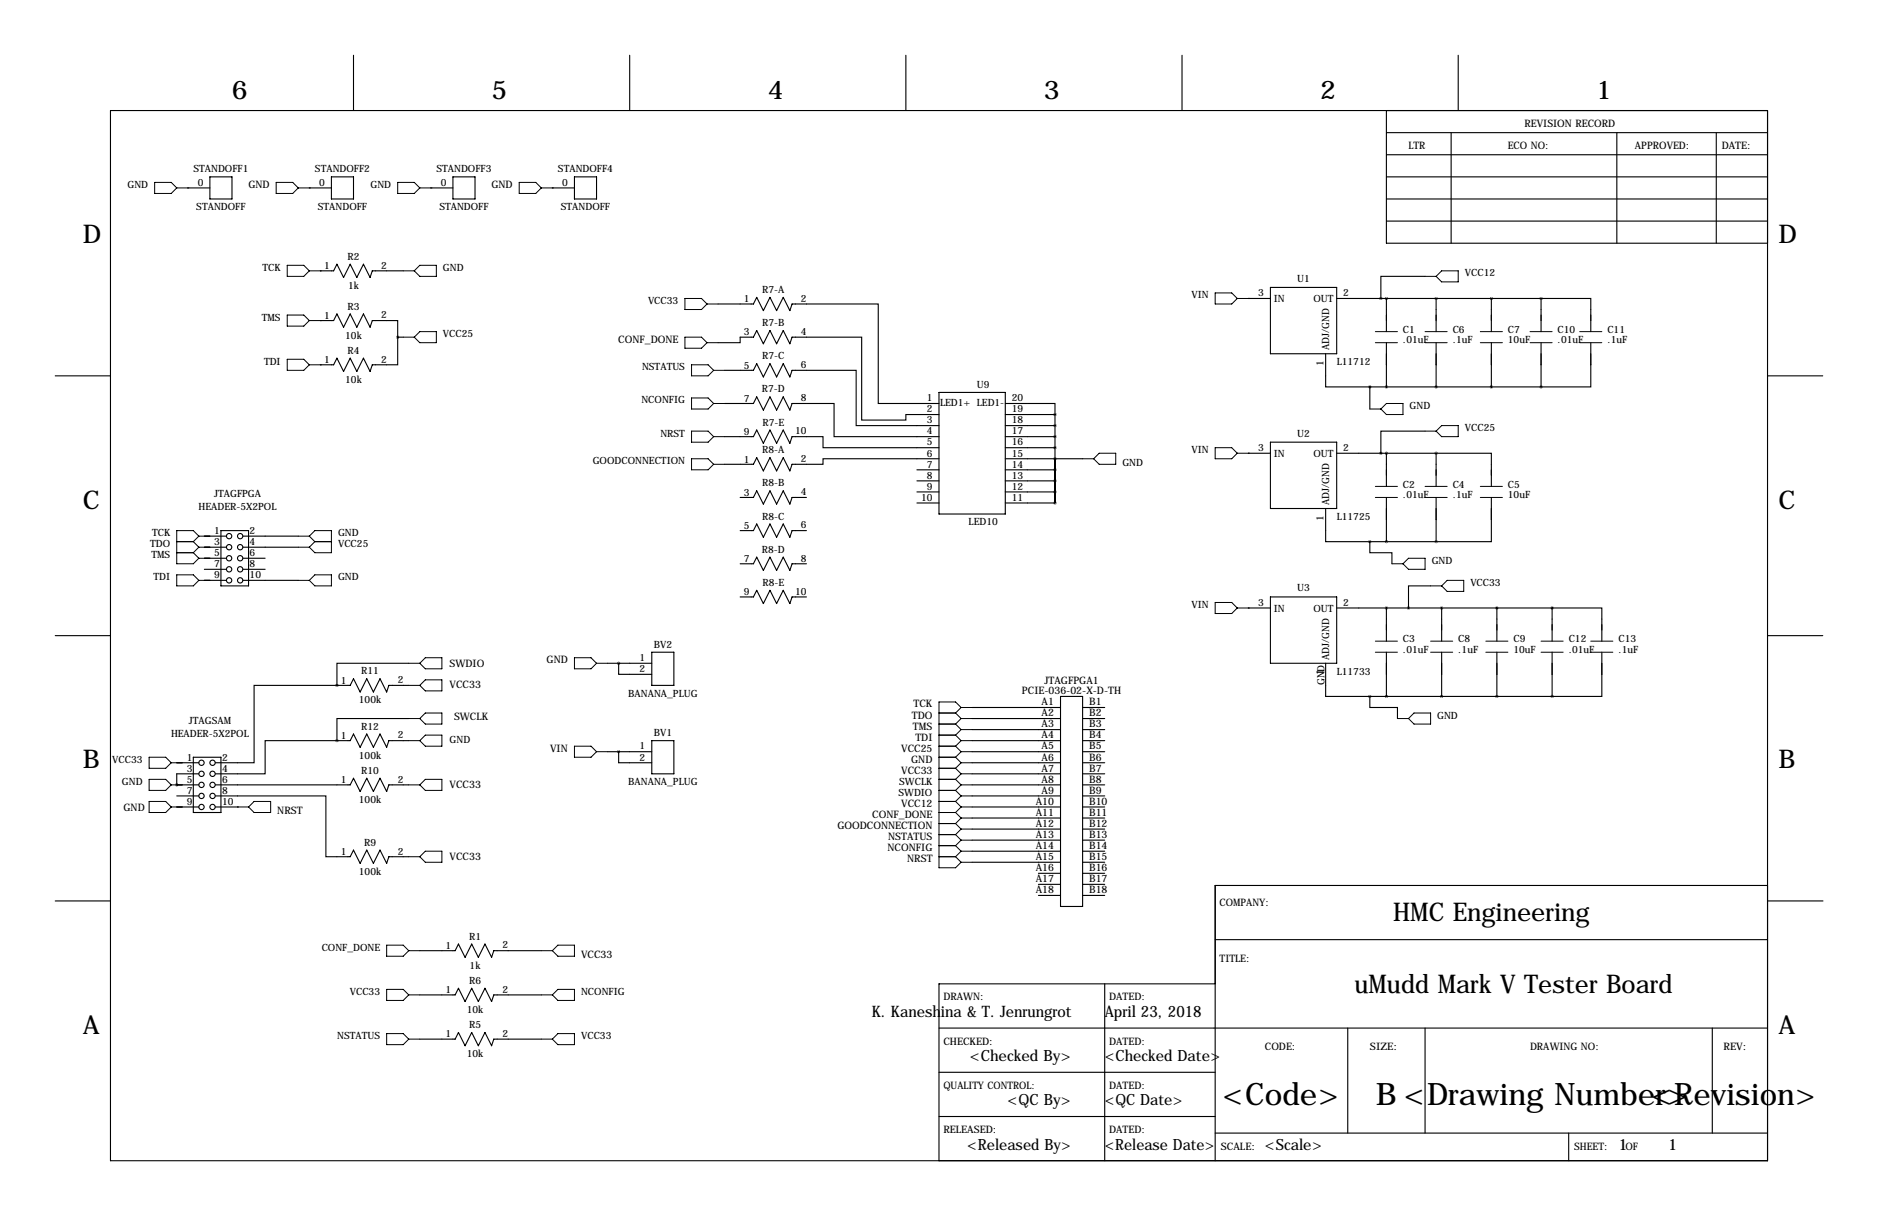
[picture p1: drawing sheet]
<svg xmlns="http://www.w3.org/2000/svg" width="432mm" height="279mm" viewBox="0 0 432 279" stroke-linecap="round" stroke-linejoin="round" font-family="sans-serif">
<g fill="none" stroke="#000" stroke-width=".25">
<path d="M81.3 12.7v12.7M144.8 12.7v12.7M208.3 12.7v12.7M271.8 12.7v12.7M335.3 12.7v12.7M25.4 25.4h381v241.3h-381zM318.8 30.5h87.6M318.8 35.6h87.6M318.8 25.4v30.5h87.6M333.7 30.5v25.4M371.8 30.5v25.4M394.6 30.5v25.4"/>
<path d="M43.2 43.2h.1M43.2 43.2h5.1M48.3 40.6h5v5.1h-5zM71.1 43.2h.1M71.1 43.2h5.1M76.2 40.6h5.1v5.1h-5.1zM99.1 43.2h.1M99.1 43.2h5M104.1 40.6h5.1v5.1h-5.1zM127 43.2h.1M127 43.2h5.1M132.1 40.6h5.1v5.1h-5.1z"/>
<path d="M318.8 45.7h87.6M318.8 50.8h87.6M318.8 40.6h87.6M73.7 62.2h.1M73.7 73.7h.1M73.7 73.7h3l.8-1.6 1.5 3.1 1.5-3.1 1.5 3.1 1.6-3.1 1.5 3.1 .5-1.5h5.8v3.8M73.7 62.2h3l.8-1.5 1.5 3.1 1.5-3.1 1.5 3.1 1.6-3.1 1.5 3.1 .5-1.6h7.1M91.4 77.5v6.3h-5.8l-.5 1.5-1.5-3-1.6 3-1.5-3-1.5 3-1.5-3-.8 1.5h-3M91.4 77.5h1.3M165.1 69.8h8.1l.8-1.5 1.5 3.1 1.5-3.1 1.6 3.1 1.5-3.1 1.5 3.1 .5-1.6h19.8v22.9h14M165.1 78.7h5.1v-1.2h3l.8-1.6 1.5 3.1 1.5-3.1 1.6 3.1 1.5-3.1 1.5 3.1 .5-1.5h16v19h10.2v-1.3h7.6M287 68.6h.1"/>
<path d="M287 68.6h5.1M292.1 66h15.2v15.3h-15.2zM307.3 68.6h47M318.8 68.6v7.6M318.8 78.7v10.2M327.7 63.5h-10.2v5.1M330.2 68.6v7.6M330.2 78.7v10.2M342.9 68.6v7.6M342.9 78.7v10.2M354.3 68.6h11.5v7.6M354.3 68.6v7.6"/>
<path d="M354.3 78.7v10.2M365.8 78.7v10.2h-11.5M12.7 86.4h12.7M73.7 83.8h.1M166.6 92.7h6.6l.8-1.5 1.5 3 1.5-3 1.6 3 1.5-3 1.5 3 .5-1.5h9.7v7.6h24.1M166.6 85.1h6.6l.8-1.5 1.5 3 1.5-3 1.6 3 1.5-3 1.5 3 .5-1.5h14.7v12.7h19.1M215.9 90.2h15.2v27.9h-15.2zM231.1 92.7h11.5v2.5M231.1 95.2h11.5M231.1 97.8h11.5M242.6 95.2v20.4M304.8 81.3v7.6h10.2"/>
<path d="M315 88.9v5.1M315 88.9h39.3M327.7 99.1h-10.2v5M406.4 86.4h12.7M166.6 100.3h6.6l.8-1.5 1.5 3.1 1.5-3.1 1.6 3.1 1.5-3.1 1.5 3.1 .5-1.6h7.1v2.6h26.7M170.2 114.3h3l.8-1.5 1.5 3 1.5-3 1.6 3 1.5-3 1.5 3 .5-1.5h3.3M210.8 107.9h5.1M210.8 110.5h5.1M210.8 113h5.1M210.8 115.6h5.1M215.9 105.4h-26.7v1.3h-7.1l-.5 1.5-1.5-3-1.5 3-1.6-3-1.5 3-1.5-3-.8 1.5h-6.6M231.1 100.3h11.5"/>
<path d="M231.1 102.9h11.5M231.1 105.4h11.5M231.1 107.9h11.5M231.1 110.5h11.5M231.1 113h11.5M231.1 115.6h11.5M248.9 105.4h-6.3v10.2M287 104.1h.1M287 104.1h5.1M292.1 101.6h15.2v15.2h-15.2zM304.8 116.8v7.7h10.2M307.3 104.1h22.9"/>
<path d="M318.8 104.1v7.7M318.8 114.3v10.2M330.2 104.1h12.7v7.7M330.2 104.1v7.7M330.2 114.3v10.2M342.9 114.3v10.2h-12.7M47 123.2h5.1M47 125.7h5.1M47 128.3h5.1M47 130.8h5.1M47 133.3h5.1M50.8 121.9h6.3v12.7h-6.3z"/>
<path d="M55.9 123.2h12.7M55.9 125.7h12.7M55.9 128.3h5.1M55.9 130.8h5.1M55.9 133.3h12.7M170.2 121.9h3l.8-1.5 1.5 3 1.5-3 1.6 3 1.5-3 1.5 3 .5-1.5h3.3M170.2 129.5h3l.8-1.5 1.5 3.1 1.5-3.1 1.6 3.1 1.5-3.1 1.5 3.1 .5-1.6h3.3M170.2 137.2h3l.8-1.6 1.5 3.1 1.5-3.1 1.6 3.1 1.5-3.1 1.5 3.1 .5-1.5h3.3M287 139.7h.1M287 139.7h5.1M292.1 137.2h15.2v15.2h-15.2zM307.3 139.7h49.6"/>
<path d="M315 124.5v2.5h5v2.5M315 124.5h15.2M318.8 139.7v7.6M328.9 134.6h-5.1v5.1M331.5 139.7v7.6M344.2 139.7v7.6M356.9 139.7h11.4v7.6M356.9 139.7v7.6M12.7 146h12.7M77.5 157.5h-19.1v17.8h-8.9M77.5 157.5h.1M77.5 157.5h3l.8-1.5 1.5 3 1.5-3 1.6 3 1.5-3 1.5 3 .5-1.5h4.6"/>
<path d="M94 152.4h-16.5v5.1M139.7 152.4h10.2M142.2 152.4v2.5h7.7M149.9 149.9h5v7.6h-5zM304.8 152.4v7.6h10.2M318.8 149.9v10.1M331.5 149.9v10.1M344.2 149.9v10.1M356.9 149.9v10.1M368.3 149.9v10.1h-11.4M406.4 146h12.7M40.6 175.3h5.1"/>
<path d="M44.4 174h6.4v12.7h-6.4zM45.7 177.8h-5.1v2.5M77.5 170.2h.1M77.5 170.2h-16.5v7.6h-11.5M77.5 170.2h3l.8-1.5 1.5 3 1.5-3 1.6 3 1.5-3 1.5 3 .5-1.5h4.6M94 165.1h-16.5v5.1M139.7 172.7h10.2M142.2 172.7v2.6h7.7M149.9 170.2h5v7.6h-5zM223.5 177.8h20.3M223.5 170.2h20.3M223.5 172.7h20.3"/>
<path d="M223.5 175.3h20.3M223.5 162.6h20.3M223.5 165.1h20.3M223.5 167.6h20.3M243.8 160h5.1v48.3h-5.1zM248.9 177.8h5.1M248.9 170.2h5.1M248.9 172.7h5.1M248.9 175.3h5.1M248.9 162.6h5.1M248.9 165.1h5.1M248.9 167.6h5.1"/>
<path d="M315 160v2.6h6.3v2.5M315 160h41.9M40.6 180.3h.1M40.6 180.3h5.1M40.6 182.9h5.1M40.6 185.4h5.1M49.5 182.9h25.4v13.9h5.6l.8-1.5 1.5 3.1 1.5-3.1 1.6 3.1 1.5-3.1 1.5 3.1 .5-1.6h4.6M49.5 180.3h31l.8-1.5 1.5 3.1 1.5-3.1 1.6 3.1 1.5-3.1 1.5 3.1 .5-1.6h4.6M49.5 185.4h5.1M54.6 185.4h.1M223.5 180.3h20.3M223.5 182.9h20.3"/>
<path d="M223.5 185.4h20.3M223.5 188h20.3M223.5 190.5h20.3M223.5 193h20.3M223.5 195.6h20.3M223.5 198.1h20.3M248.9 180.3h5.1M248.9 182.9h5.1M248.9 185.4h5.1M248.9 188h5.1M248.9 190.5h5.1M248.9 193h5.1"/>
<path d="M248.9 195.6h5.1M248.9 198.1h5.1M12.7 207h12.7M96.5 218.4h8.1l.8-1.5 1.5 3.1 1.6-3.1 1.5 3.1 1.5-3.1 1.5 3.1 .5-1.6h11M238.8 200.7h5M238.8 203.2h5M238.8 205.7h5M248.9 200.7h5.1M248.9 203.2h5.1M248.9 205.7h5.1M279.4 215.9h127M406.4 203.5h-127v63.2"/>
<path d="M406.5 207h12.7M96.5 238.8h8.1l.8-1.6 1.5 3.1 1.6-3.1 1.5 3.1 1.5-3.1 1.5 3.1 .5-1.5h11M96.5 228.6h8.1l.8-1.5 1.5 3 1.6-3 1.5 3 1.5-3 1.5 3 .5-1.5h11M215.9 236.2h190.5M254 226.1v40.6M279.4 226.1h-63.5v40.6M309.9 236.2v24.1M327.7 236.2v24.1M393.7 236.2v24.1M215.9 246.4h63.5M215.9 256.5h63.5M279.4 260.3h127"/>
<path d="M360.7 260.3v6.4"/>
<circle cx="52.7" cy="123.2" r=".61"/>
<circle cx="52.7" cy="130.8" r=".61"/>
<circle cx="52.7" cy="133.3" r=".61"/>
<circle cx="52.7" cy="125.7" r=".61"/>
<circle cx="52.7" cy="128.3" r=".61"/>
<circle cx="55.2" cy="123.2" r=".61"/>
<circle cx="55.2" cy="130.8" r=".61"/>
<circle cx="55.2" cy="133.3" r=".61"/>
<circle cx="55.2" cy="125.7" r=".61"/>
<circle cx="55.2" cy="128.3" r=".61"/>
<circle cx="46.3" cy="175.3" r=".61"/>
<circle cx="46.3" cy="177.8" r=".61"/>
<circle cx="48.9" cy="175.3" r=".61"/>
<circle cx="48.9" cy="177.8" r=".61"/>
<circle cx="46.3" cy="180.3" r=".61"/>
<circle cx="46.3" cy="182.9" r=".61"/>
<circle cx="46.3" cy="185.4" r=".61"/>
<circle cx="48.9" cy="180.3" r=".61"/>
<circle cx="48.9" cy="182.9" r=".61"/>
<circle cx="48.9" cy="185.4" r=".61"/>
</g>
<g fill="none" stroke="#000" stroke-width=".23">
<path d="M35.6 41.9h3.8l1.2 1.3-1.2 1.2h-3.8zM40.6 43.2h2.6M63.5 41.9h3.8l1.3 1.3-1.3 1.2h-3.8zM68.6 43.2h2.5M91.4 41.9h3.8l1.3 1.3-1.3 1.2h-3.8zM96.5 43.2h2.6M119.4 41.9h3.8l1.3 1.3-1.3 1.2h-3.8zM124.5 43.2h2.5M66 61h3.8l1.3 1.2-1.3 1.3h-3.8zM66 72.4h3.8l1.3 1.3-1.3 1.2h-3.8zM71.1 62.2h2.6M71.1 73.7h2.6"/>
<path d="M92.7 62.2h2.5M92.7 77.5h2.5M95.2 77.5l1.3-1.3h3.8v2.5h-3.8zM96.5 61h3.8v2.5h-3.8l-1.3-1.3zM157.5 68.6h3.8l1.3 1.2-1.3 1.3h-3.8zM157.5 77.5h3.8l1.3 1.2-1.3 1.3h-3.8zM162.6 78.7h2.5M162.6 69.8h2.5M279.4 67.3h3.8l1.3 1.3-1.3 1.2h-3.8zM284.5 68.6h2.5M316.2 76.2h5.1M316.2 78.7h5.1"/>
<path d="M327.7 76.2h5M327.7 78.7h5M327.7 63.5h2.5M331.5 62.2h3.8v2.6h-3.8l-1.3-1.3zM340.4 76.2h5M340.4 78.7h5M351.8 76.2h5.1M351.8 78.7h5.1M363.2 76.2h5.1M363.2 78.7h5.1M66 82.5h3.8l1.3 1.3-1.3 1.3h-3.8zM71.1 83.8h2.6"/>
<path d="M159 83.8h3.8l1.3 1.3-1.3 1.3h-3.8zM159 91.4h3.8l1.3 1.3-1.3 1.3h-3.8zM159 99.1h3.8l1.3 1.2-1.3 1.3h-3.8zM164.1 85.1h2.5M164.1 92.7h2.5M315 94h2.5M318.8 92.7h3.8v2.5h-3.8l-1.3-1.2zM327.7 99.1h2.5M331.5 97.8h3.8v2.5h-3.8l-1.3-1.2zM159 105.4h3.8l1.3 1.3-1.3 1.2h-3.8zM164.1 106.7h2.5M164.1 100.3h2.5"/>
<path d="M248.9 105.4h2.6M251.5 105.4l1.2-1.3h3.8v2.6h-3.8zM279.4 102.9h3.8l1.3 1.2-1.3 1.3h-3.8zM284.5 104.1h2.5M316.2 111.8h5.1M316.2 114.3h5.1M327.7 111.8h5M327.7 114.3h5M340.4 111.8h5M340.4 114.3h5M40.6 124.5h3.8M40.6 132.1h3.8l1.3 1.2-1.3 1.3h-3.8z"/>
<path d="M40.6 127h3.8M44.4 124.5l1.3 1.2M44.4 127l1.3 1.3M45.7 123.2h2.6M45.7 123.2l-1.3 1.3M45.7 123.2l-1.3-1.3h-3.8v7.6h3.8l1.3-1.2M45.7 125.7h2.6M45.7 125.7l-1.3 1.3M45.7 128.3h2.6M45.7 133.3h2.6M68.6 123.2h2.5M68.6 125.7h2.5"/>
<path d="M68.6 133.3h2.5M71.1 123.2l1.3-1.3h3.8v5.1h-3.8l-1.3-1.3M71.1 123.2l1.3 1.3M72.4 124.5h3.8M72.4 132.1h3.8v2.5h-3.8l-1.3-1.3zM72.4 124.5l-1.3 1.2M279.4 138.4h3.8l1.3 1.3-1.3 1.3h-3.8zM284.5 139.7h2.5M320 129.5h2.6M323.8 128.3h3.9v2.5h-3.9l-1.2-1.3zM328.9 134.6h2.6M331.5 134.6l1.2-1.3h3.8v2.6h-3.8z"/>
<path d="M94 152.4h2.5M94 157.5h2.5M96.5 152.4l1.3-1.3h3.8v2.6h-3.8zM96.5 157.5l1.3-1.3h3.8v2.6h-3.8zM132.1 151.1h3.8l1.3 1.3-1.3 1.3h-3.8zM137.2 152.4h2.5M316.2 147.3h5.1M316.2 149.9h5.1M328.9 147.3h5.1M328.9 149.9h5.1M341.6 147.3h5.1M341.6 149.9h5.1"/>
<path d="M354.3 147.3h5.1M354.3 149.9h5.1M365.8 147.3h5M365.8 149.9h5M34.3 174h3.8l1.3 1.3-1.3 1.2h-3.8zM34.3 179.1h3.8l1.3 1.2-1.3 1.3h-3.8zM39.4 175.3h2.5M94 165.1h2.5M94 170.2h2.5M96.5 170.2l1.3-1.3h3.8v2.5h-3.8zM97.8 163.8h3.8v2.6h-3.8l-1.3-1.3zM132.1 171.4h3.8l1.3 1.3-1.3 1.3h-3.8z"/>
<path d="M137.2 172.7h2.5M215.9 166.4h3.8M215.9 163.8h3.8M215.9 168.9h3.8M215.9 171.4h3.8M215.9 174h3.8M215.9 176.5h3.8M215.9 179.1h3.8M219.7 163.8l1.3 1.3M219.7 166.4l1.3 1.2M219.7 168.9l1.3 1.3M219.7 171.4l1.3 1.3"/>
<path d="M219.7 174l1.3 1.3M219.7 176.5l1.3 1.3M219.7 179.1l1.3 1.2M221 165.1h2.5M221 167.6l-1.3 1.3M221 162.6h2.5M221 162.6l-1.3 1.2M221 162.6l-1.3-1.3h-3.8v38.1h3.8l1.3-1.3M221 165.1l-1.3 1.3M221 167.6h2.5M221 170.2h2.5M221 170.2l-1.3 1.2"/>
<path d="M221 172.7h2.5M221 172.7l-1.3 1.3M221 175.3h2.5M221 175.3l-1.3 1.2M221 177.8h2.5M221 177.8l-1.3 1.3M321.3 165.1h2.5M325.1 163.8h3.8v2.6h-3.8l-1.3-1.3zM34.3 184.1h3.8l1.3 1.3-1.3 1.3h-3.8zM39.4 180.3h2.5M39.4 185.4h2.5M54.6 185.4h2.5"/>
<path d="M57.1 185.4l1.3-1.3h3.8v2.6h-3.8zM94 180.3h2.5M94 196.8h2.5M96.5 180.3l1.3-1.2h3.8v2.5h-3.8zM96.5 196.8l1.3-1.2h3.8v2.5h-3.8zM215.9 181.6h3.8M215.9 184.1h3.8M215.9 186.7h3.8M215.9 194.3h3.8M215.9 191.8h3.8M215.9 196.8h3.8M215.9 189.2h3.8"/>
<path d="M219.7 181.6l1.3 1.3M219.7 184.1l1.3 1.3M219.7 191.8l1.3 1.2M219.7 194.3l1.3 1.3M219.7 186.7l1.3 1.3M219.7 189.2l1.3 1.3M219.7 196.8l1.3 1.3M221 190.5l-1.3 1.3M221 180.3h2.5M221 180.3l-1.3 1.3M221 182.9h2.5M221 182.9l-1.3 1.2"/>
<path d="M221 185.4h2.5M221 185.4l-1.3 1.3M221 193h2.5M221 193l-1.3 1.3M221 195.6h2.5M221 195.6l-1.3 1.2M221 188h2.5M221 188l-1.3 1.2M221 190.5h2.5M221 198.1h2.5M88.9 217.2h3.8l1.3 1.2-1.3 1.3h-3.8zM94 218.4h2.5"/>
<path d="M124.5 218.4h2.5M127 218.4l1.3-1.2h3.8v2.5h-3.8zM88.9 227.3h3.8l1.3 1.3-1.3 1.3h-3.8zM88.9 237.5h3.8l1.3 1.3-1.3 1.2h-3.8zM94 228.6h2.5M94 238.8h2.5M124.5 228.6h2.5M124.5 238.8h2.5M127 238.8l1.3-1.3h3.8v2.5h-3.8zM128.3 227.3h3.8v2.6h-3.8l-1.3-1.3z"/>
</g>
<path d="M242.5 95.3a.05 .05 0 0 0 .1 0 .05 .05 0 0 0-.1 0zM242.5 97.8a.05 .05 0 0 0 .1 0 .05 .05 0 0 0-.1 0zM242.5 100.3a.05 .05 0 0 0 .1 0 .05 .05 0 0 0-.1 0zM242.5 102.9a.05 .05 0 0 0 .1 0 .05 .05 0 0 0-.1 0zM242.5 105.4a.05 .05 0 0 0 .1 0 .05 .05 0 0 0-.1 0zM242.5 108a.05 .05 0 0 0 .1 0 .05 .05 0 0 0-.1 0zM242.5 110.5a.05 .05 0 0 0 .1 0 .05 .05 0 0 0-.1 0zM242.5 113a.05 .05 0 0 0 .1 0 .05 .05 0 0 0-.1 0zM242.5 115.6a.05 .05 0 0 0 .1 0 .05 .05 0 0 0-.1 0zM91.4 77.5a.05 .05 0 0 0 .1 0 .05 .05 0 0 0-.1 0zM314.9 88.9a.05 .05 0 0 0 .1 0 .05 .05 0 0 0-.1 0zM314.9 124.5a.05 .05 0 0 0 .1 0 .05 .05 0 0 0-.1 0zM331.4 139.7a.05 .05 0 0 0 .1 0 .05 .05 0 0 0-.1 0zM314.9 160a.05 .05 0 0 0 .1 0 .05 .05 0 0 0-.1 0zM331.4 160a.05 .05 0 0 0 .1 0 .05 .05 0 0 0-.1 0zM323.8 139.7a.05 .05 0 0 0 .1 0 .05 .05 0 0 0-.1 0zM318.7 139.7a.05 .05 0 0 0 .1 0 .05 .05 0 0 0-.1 0zM318.7 160a.05 .05 0 0 0 .1 0 .05 .05 0 0 0-.1 0zM318.7 124.5a.05 .05 0 0 0 .1 0 .05 .05 0 0 0-.1 0zM318.7 104.1a.05 .05 0 0 0 .1 0 .05 .05 0 0 0-.1 0zM318.7 88.9a.05 .05 0 0 0 .1 0 .05 .05 0 0 0-.1 0zM318.7 68.6a.05 .05 0 0 0 .1 0 .05 .05 0 0 0-.1 0zM354.3 68.6a.05 .05 0 0 0 .1 0 .05 .05 0 0 0-.1 0zM354.3 88.9a.05 .05 0 0 0 .1 0 .05 .05 0 0 0-.1 0zM344.1 139.7a.05 .05 0 0 0 .1 0 .05 .05 0 0 0-.1 0zM356.8 139.7a.05 .05 0 0 0 .1 0 .05 .05 0 0 0-.1 0zM356.8 160a.05 .05 0 0 0 .1 0 .05 .05 0 0 0-.1 0zM344.1 160a.05 .05 0 0 0 .1 0 .05 .05 0 0 0-.1 0zM142.2 172.7a.05 .05 0 0 0 .1 0 .05 .05 0 0 0-.1 0zM142.2 152.4a.05 .05 0 0 0 .1 0 .05 .05 0 0 0-.1 0zM40.6 180.3a.05 .05 0 0 0 .1 0 .05 .05 0 0 0-.1 0zM77.4 157.5a.05 .05 0 0 0 .1 0 .05 .05 0 0 0-.1 0zM77.4 170.2a.05 .05 0 0 0 .1 0 .05 .05 0 0 0-.1 0z" fill="#000" stroke="#000" stroke-width=".63"/>
<g font-size="7.1">
<text x="281.1" y="254">&lt;Code&gt;</text>
<text x="316.4" y="254">B&lt;Drawing Number&gt;</text>
<text x="379.7" y="254">&lt;Revision&gt;</text>
</g>
<g font-size="5.9">
<text x="53.3" y="22.9">6</text>
<text x="113" y="22.9">5</text>
<text x="176.5" y="22.9">4</text>
<text x="240" y="22.9">3</text>
<text x="303.5" y="22.9">2</text>
<text x="367" y="22.9">1</text>
<text x="19" y="55.9">D</text>
<text x="408.9" y="55.9">D</text>
<text x="19" y="116.8">C</text>
<text x="408.9" y="116.8">C</text>
<text x="19" y="176.5">B</text>
<text x="408.9" y="176.5">B</text>
<text x="320.3" y="211.6">HMC Engineering</text>
<text x="311.4" y="228.1">uMudd Mark V Tester Board</text>
<text x="19" y="237.5">A</text>
<text x="408.9" y="237.5">A</text>
</g>
<g font-size="3.6">
<text x="200.5" y="233.7">K. Kaneshina &amp; T. Jenrungrot</text>
<text x="254" y="233.7">April 23, 2018</text>
<text x="223" y="243.8">&lt;Checked By&gt;</text>
<text x="254" y="243.8">&lt;Checked Date&gt;</text>
<text x="231.6" y="254">&lt;QC By&gt;</text>
<text x="254" y="254">&lt;QC Date&gt;</text>
<text x="222.4" y="264.1">&lt;Released By&gt;</text>
<text x="254" y="264.1">&lt;Release Date&gt;</text>
<text x="290.8" y="264.1">&lt;Scale&gt;</text>
<text x="372.1" y="264.1">1</text>
<text x="383.5" y="264.1">1</text>
</g>
<g font-size="2.4">
<text x="350.5" y="29.2">REVISION RECORD</text>
<text x="323.8" y="34.3">LTR</text>
<text x="346.7" y="34.3">ECO NO:</text>
<text x="375.9" y="34.3">APPROVED:</text>
<text x="395.9" y="34.3">DATE:</text>
<text x="57.1" y="43.2">GND</text>
<text x="113" y="43.2">GND</text>
<text x="142.1" y="78.7">CONF_DONE</text>
<text x="103.4" y="153.2">SWDIO</text>
<text x="125.7" y="152.4">GND</text>
<text x="103.4" y="158.1">VCC33</text>
<text x="235" y="159.4">PCIE-036-02-X-D-TH</text>
<text x="240.1" y="157.2">JTAGFPGA1</text>
<text x="104.4" y="165.5">SWCLK</text>
<text x="209.7" y="165.1">TDO</text>
<text x="209.9" y="167.6">TMS</text>
<text x="210.1" y="162.6">TCK</text>
<text x="239.5" y="162.1">A1</text>
<text x="239.5" y="164.6">A2</text>
<text x="239.5" y="167.1">A3</text>
<text x="250.4" y="162.1">B1</text>
<text x="250.4" y="164.6">B2</text>
<text x="250.4" y="167.1">B3</text>
<text x="126.5" y="172.7">VIN</text>
<text x="207.2" y="172.7">VCC25</text>
<text x="210.5" y="170.2">TDI</text>
<text x="239.5" y="169.7">A4</text>
<text x="239.5" y="172.2">A5</text>
<text x="250.4" y="169.7">B4</text>
<text x="250.4" y="172.2">B5</text>
<text x="207.2" y="177.8">VCC33</text>
<text x="209.5" y="175.3">GND</text>
<text x="239.5" y="174.8">A6</text>
<text x="239.5" y="177.3">A7</text>
<text x="239.5" y="179.8">A8</text>
<text x="250.4" y="174.8">B6</text>
<text x="250.4" y="177.3">B7</text>
<text x="250.4" y="179.8">B8</text>
<text x="103.4" y="181">VCC33</text>
<text x="207.2" y="185.4">VCC12</text>
<text x="238.2" y="184.9">A10</text>
<text x="239.5" y="182.4">A9</text>
<text x="250.4" y="182.4">B9</text>
<text x="250.4" y="184.9">B10</text>
<text x="28.4" y="186.4">GND</text>
<text x="63.8" y="187.1">NRST</text>
<text x="192.5" y="190.5">GOODCONNECTION</text>
<text x="200.6" y="188">CONF_DONE</text>
<text x="238.2" y="187.5">A11</text>
<text x="238.2" y="190">A12</text>
<text x="250.4" y="187.5">B11</text>
<text x="250.4" y="190">B12</text>
<text x="103.4" y="197.5">VCC33</text>
<text x="204.1" y="195.6">NCONFIG</text>
<text x="204.2" y="193">NSTATUS</text>
<text x="238.2" y="192.5">A13</text>
<text x="238.2" y="195.1">A14</text>
<text x="238.2" y="197.6">A15</text>
<text x="250.4" y="192.5">B13</text>
<text x="250.4" y="195.1">B14</text>
<text x="250.4" y="197.6">B15</text>
<text x="208.6" y="198.1">NRST</text>
<text x="238.2" y="200.2">A16</text>
<text x="238.2" y="202.7">A17</text>
<text x="250.4" y="200.2">B16</text>
<text x="250.4" y="202.7">B17</text>
<text x="238.2" y="205.2">A18</text>
<text x="250.4" y="205.2">B18</text>
<text x="280.4" y="208.3">COMPANY:</text>
<text x="133.6" y="220.1">VCC33</text>
<text x="280.4" y="221">TITLE:</text>
<text x="216.9" y="229.9">DRAWN:</text>
<text x="255" y="229.9">DATED:</text>
<text x="216.9" y="240">CHECKED:</text>
<text x="255" y="240">DATED:</text>
<text x="290.8" y="241.3">CODE:</text>
<text x="315" y="241.3">SIZE:</text>
<text x="351.8" y="241.3">DRAWING NO:</text>
<text x="396.2" y="241.3">REV:</text>
<text x="216.9" y="250.2">QUALITY CONTROL:</text>
<text x="255" y="250.2">DATED:</text>
<text x="216.9" y="260.3">RELEASED:</text>
<text x="255" y="260.3">DATED:</text>
<text x="280.7" y="264.2">SCALE:</text>
<text x="361.9" y="264.2">SHEET:</text>
<text x="373.7" y="264.2">OF</text>
</g>
<g font-size="2.3">
<text x="44.5" y="39.6">STANDOFF1</text>
<text x="72.4" y="39.6">STANDOFF2</text>
<text x="100.4" y="39.6">STANDOFF3</text>
<text x="128.3" y="39.6">STANDOFF4</text>
<text x="29.3" y="43.2">GND</text>
<text x="45.5" y="42.7">0</text>
<text x="73.4" y="42.7">0</text>
<text x="85.2" y="43.2">GND</text>
<text x="101.3" y="42.7">0</text>
<text x="129.3" y="42.7">0</text>
<text x="45.1" y="48.3">STANDOFF</text>
<text x="73.1" y="48.3">STANDOFF</text>
<text x="101" y="48.3">STANDOFF</text>
<text x="129" y="48.3">STANDOFF</text>
<text x="79.9" y="59.7">R2</text>
<text x="60.4" y="62.2">TCK</text>
<text x="74.5" y="61.8">1</text>
<text x="87.6" y="61.7">2</text>
<text x="101.9" y="62.2">GND</text>
<text x="298.3" y="64.8">U1</text>
<text x="336.8" y="63.5">VCC12</text>
<text x="79.9" y="71.1">R3</text>
<text x="80" y="66.4">1k</text>
<text x="149" y="69.8">VCC33</text>
<text x="171" y="69.4">1</text>
<text x="175.2" y="67.3">R7-A</text>
<text x="184.1" y="69.3">2</text>
<text x="274" y="68.6">VIN</text>
<text x="289.3" y="68.1">3</text>
<text x="292.9" y="69.4">IN</text>
<text x="302" y="69.4">OUT</text>
<text x="308.9" y="68.1">2</text>
<text x="60.2" y="73.7">TMS</text>
<text x="74.5" y="73.3">1</text>
<text x="79.4" y="77.8">10k</text>
<text x="87.6" y="73.2">2</text>
<text x="101.9" y="77.5">VCC25</text>
<text x="171" y="77.1">3</text>
<text x="175.2" y="74.9">R7-B</text>
<text x="184.1" y="77">4</text>
<text x="322.6" y="76.5">C1</text>
<text x="334" y="76.5">C6</text>
<text x="346.7" y="76.5">C7</text>
<text x="358.1" y="76.5">C10</text>
<text x="369.6" y="76.5">C11</text>
<text x="60.7" y="83.8">TDI</text>
<text x="74.5" y="83.4">1</text>
<text x="79.9" y="81.3">R4</text>
<text x="87.6" y="83.3">2</text>
<text x="175.2" y="82.5">R7-C</text>
<text x="305.6" y="80.5" transform="rotate(-90 305.6 80.5)">ADJ/GND</text>
<text x="307.3" y="83.9">L11712</text>
<text x="322.6" y="78.8">.01uF</text>
<text x="334" y="78.8">.1uF</text>
<text x="346.7" y="78.8">10uF</text>
<text x="358.1" y="78.8">.01uF</text>
<text x="369.6" y="78.8">.1uF</text>
<text x="79.4" y="88">10k</text>
<text x="147.6" y="85.1">NSTATUS</text>
<text x="171" y="84.7">5</text>
<text x="184.1" y="84.6">6</text>
<text x="224.6" y="89.2">U9</text>
<text x="304.3" y="84.1" transform="rotate(-90 304.3 84.1)">1</text>
<text x="147.5" y="92.7">NCONFIG</text>
<text x="171" y="92.3">7</text>
<text x="175.2" y="90.2">R7-D</text>
<text x="184.1" y="92.2">8</text>
<text x="213.1" y="92.2">1</text>
<text x="213.1" y="94.7">2</text>
<text x="216.2" y="93.3">LED1+ LED1-</text>
<text x="232.7" y="94.7">19</text>
<text x="232.7" y="92.2">20</text>
<text x="324.1" y="94">GND</text>
<text x="151.8" y="100.3">NRST</text>
<text x="171" y="99.9">9</text>
<text x="175.3" y="97.8">R7-E</text>
<text x="182.8" y="99.8">10</text>
<text x="213.1" y="97.3">3</text>
<text x="213.1" y="99.8">4</text>
<text x="232.7" y="99.8">17</text>
<text x="232.7" y="97.3">18</text>
<text x="298.3" y="100.3">U2</text>
<text x="336.8" y="99.1">VCC25</text>
<text x="136.3" y="106.7">GOODCONNECTION</text>
<text x="171" y="106.3">1</text>
<text x="175.2" y="104.1">R8-A</text>
<text x="184.1" y="106.2">2</text>
<text x="213.1" y="102.4">5</text>
<text x="213.1" y="104.9">6</text>
<text x="213.1" y="107.4">7</text>
<text x="232.7" y="107.4">14</text>
<text x="232.7" y="104.9">15</text>
<text x="232.7" y="102.4">16</text>
<text x="258.1" y="107">GND</text>
<text x="274" y="104.1">VIN</text>
<text x="289.3" y="103.6">3</text>
<text x="292.9" y="104.9">IN</text>
<text x="302" y="104.9">OUT</text>
<text x="308.9" y="103.6">2</text>
<text x="171" y="113.9">3</text>
<text x="175.2" y="111.8">R8-B</text>
<text x="184.1" y="113.8">4</text>
<text x="213.1" y="110">8</text>
<text x="213.1" y="112.5">9</text>
<text x="232.7" y="112.5">12</text>
<text x="232.7" y="110">13</text>
<text x="322.6" y="112">C2</text>
<text x="334" y="112">C4</text>
<text x="346.7" y="112">C5</text>
<text x="45.7" y="117.2">HEADER-5X2POL</text>
<text x="49.2" y="114.3">JTAGFPGA</text>
<text x="175.2" y="119.4">R8-C</text>
<text x="211.8" y="115.1">10</text>
<text x="232.7" y="115.1">11</text>
<text x="304.3" y="119.6" transform="rotate(-90 304.3 119.6)">1</text>
<text x="305.6" y="116.1" transform="rotate(-90 305.6 116.1)">ADJ/GND</text>
<text x="307.3" y="119.5">L11725</text>
<text x="322.6" y="114.4">.01uF</text>
<text x="334" y="114.4">.1uF</text>
<text x="346.7" y="114.4">10uF</text>
<text x="34.5" y="125.7">TDO</text>
<text x="35" y="123.2">TCK</text>
<text x="49.3" y="122.7">1</text>
<text x="49.3" y="125.2">3</text>
<text x="57.4" y="122.7">2</text>
<text x="57.4" y="125.2">4</text>
<text x="77.7" y="123.2">GND</text>
<text x="77.7" y="125.7">VCC25</text>
<text x="171" y="121.5">5</text>
<text x="184.1" y="121.4">6</text>
<text x="222.7" y="120.7">LED10</text>
<text x="34.8" y="128.3">TMS</text>
<text x="49.3" y="127.8">5</text>
<text x="49.3" y="130.3">7</text>
<text x="57.4" y="127.8">6</text>
<text x="57.4" y="130.3">8</text>
<text x="171" y="129.1">7</text>
<text x="175.2" y="127">R8-D</text>
<text x="184.1" y="129">8</text>
<text x="329.2" y="129.5">GND</text>
<text x="35.3" y="133.3">TDI</text>
<text x="49.3" y="132.8">9</text>
<text x="57.4" y="132.8">10</text>
<text x="77.7" y="133.3">GND</text>
<text x="171" y="136.8">9</text>
<text x="175.3" y="134.6">R8-E</text>
<text x="182.8" y="136.7">10</text>
<text x="298.3" y="135.9">U3</text>
<text x="338.1" y="134.6">VCC33</text>
<text x="274" y="139.7">VIN</text>
<text x="289.3" y="139.2">3</text>
<text x="292.9" y="140.5">IN</text>
<text x="302" y="140.5">OUT</text>
<text x="308.9" y="139.2">2</text>
<text x="150.3" y="148.8">BV2</text>
<text x="322.6" y="147.6">C3</text>
<text x="322.6" y="149.9">.01uF</text>
<text x="335.3" y="147.6">C8</text>
<text x="335.3" y="149.9">.1uF</text>
<text x="348" y="147.6">C9</text>
<text x="348" y="149.9">10uF</text>
<text x="360.7" y="147.6">C12</text>
<text x="360.7" y="149.9">.01uF</text>
<text x="372.1" y="147.6">C13</text>
<text x="372.1" y="149.9">.1uF</text>
<text x="83.1" y="154.9">R11</text>
<text x="147.1" y="151.9">1</text>
<text x="147.1" y="154.4">2</text>
<text x="304.3" y="155.2" transform="rotate(-90 304.3 155.2)">1</text>
<text x="305.6" y="151.6" transform="rotate(-90 305.6 151.6)">ADJ/GND</text>
<text x="307.3" y="155">L11733</text>
<text x="78.3" y="157.1">1</text>
<text x="82.5" y="161.6">100k</text>
<text x="91.4" y="157">2</text>
<text x="144.4" y="160.1">BANANA_PLUG</text>
<text x="304.5" y="157.5" transform="rotate(-90 304.5 157.5)">GND</text>
<text x="43.4" y="166.4">JTAGSAM</text>
<text x="83.1" y="167.6">R12</text>
<text x="330.5" y="165.1">GND</text>
<text x="39.3" y="169.3">HEADER-5X2POL</text>
<text x="78.3" y="169.8">1</text>
<text x="91.4" y="169.7">2</text>
<text x="103.4" y="170.8">GND</text>
<text x="147.1" y="172.2">1</text>
<text x="150.3" y="169.2">BV1</text>
<text x="25.8" y="175.3">VCC33</text>
<text x="42.9" y="174.8">1</text>
<text x="42.9" y="177.3">3</text>
<text x="42.9" y="179.8">5</text>
<text x="51.1" y="174.8">2</text>
<text x="51.1" y="177.3">4</text>
<text x="51.1" y="179.8">6</text>
<text x="78.3" y="179.9">1</text>
<text x="82.5" y="174.3">100k</text>
<text x="83.1" y="177.8">R10</text>
<text x="91.4" y="179.8">2</text>
<text x="147.1" y="174.8">2</text>
<text x="28" y="180.3">GND</text>
<text x="42.9" y="182.4">7</text>
<text x="42.9" y="184.9">9</text>
<text x="51.1" y="182.4">8</text>
<text x="51.1" y="184.9">10</text>
<text x="82.5" y="184.5">100k</text>
<text x="144.4" y="180.4">BANANA_PLUG</text>
<text x="206.6" y="182.9">SWDIO</text>
<text x="206.8" y="180.3">SWCLK</text>
<text x="78.3" y="196.4">1</text>
<text x="83.7" y="194.3">R9</text>
<text x="91.4" y="196.3">2</text>
<text x="82.5" y="201">100k</text>
<text x="107.8" y="215.9">R1</text>
<text x="74" y="218.4">CONF_DONE</text>
<text x="102.5" y="218">1</text>
<text x="115.6" y="217.9">2</text>
<text x="107.8" y="226.1">R6</text>
<text x="108" y="222.6">1k</text>
<text x="80.4" y="228.6">VCC33</text>
<text x="102.5" y="228.2">1</text>
<text x="107.3" y="232.8">10k</text>
<text x="115.6" y="228.1">2</text>
<text x="133.6" y="228.6">NCONFIG</text>
<text x="77.5" y="238.8">NSTATUS</text>
<text x="102.5" y="238.4">1</text>
<text x="107.8" y="236.2">R5</text>
<text x="115.6" y="238.3">2</text>
<text x="133.6" y="238.8">VCC33</text>
<text x="107.3" y="242.9">10k</text>
</g>
</svg>
